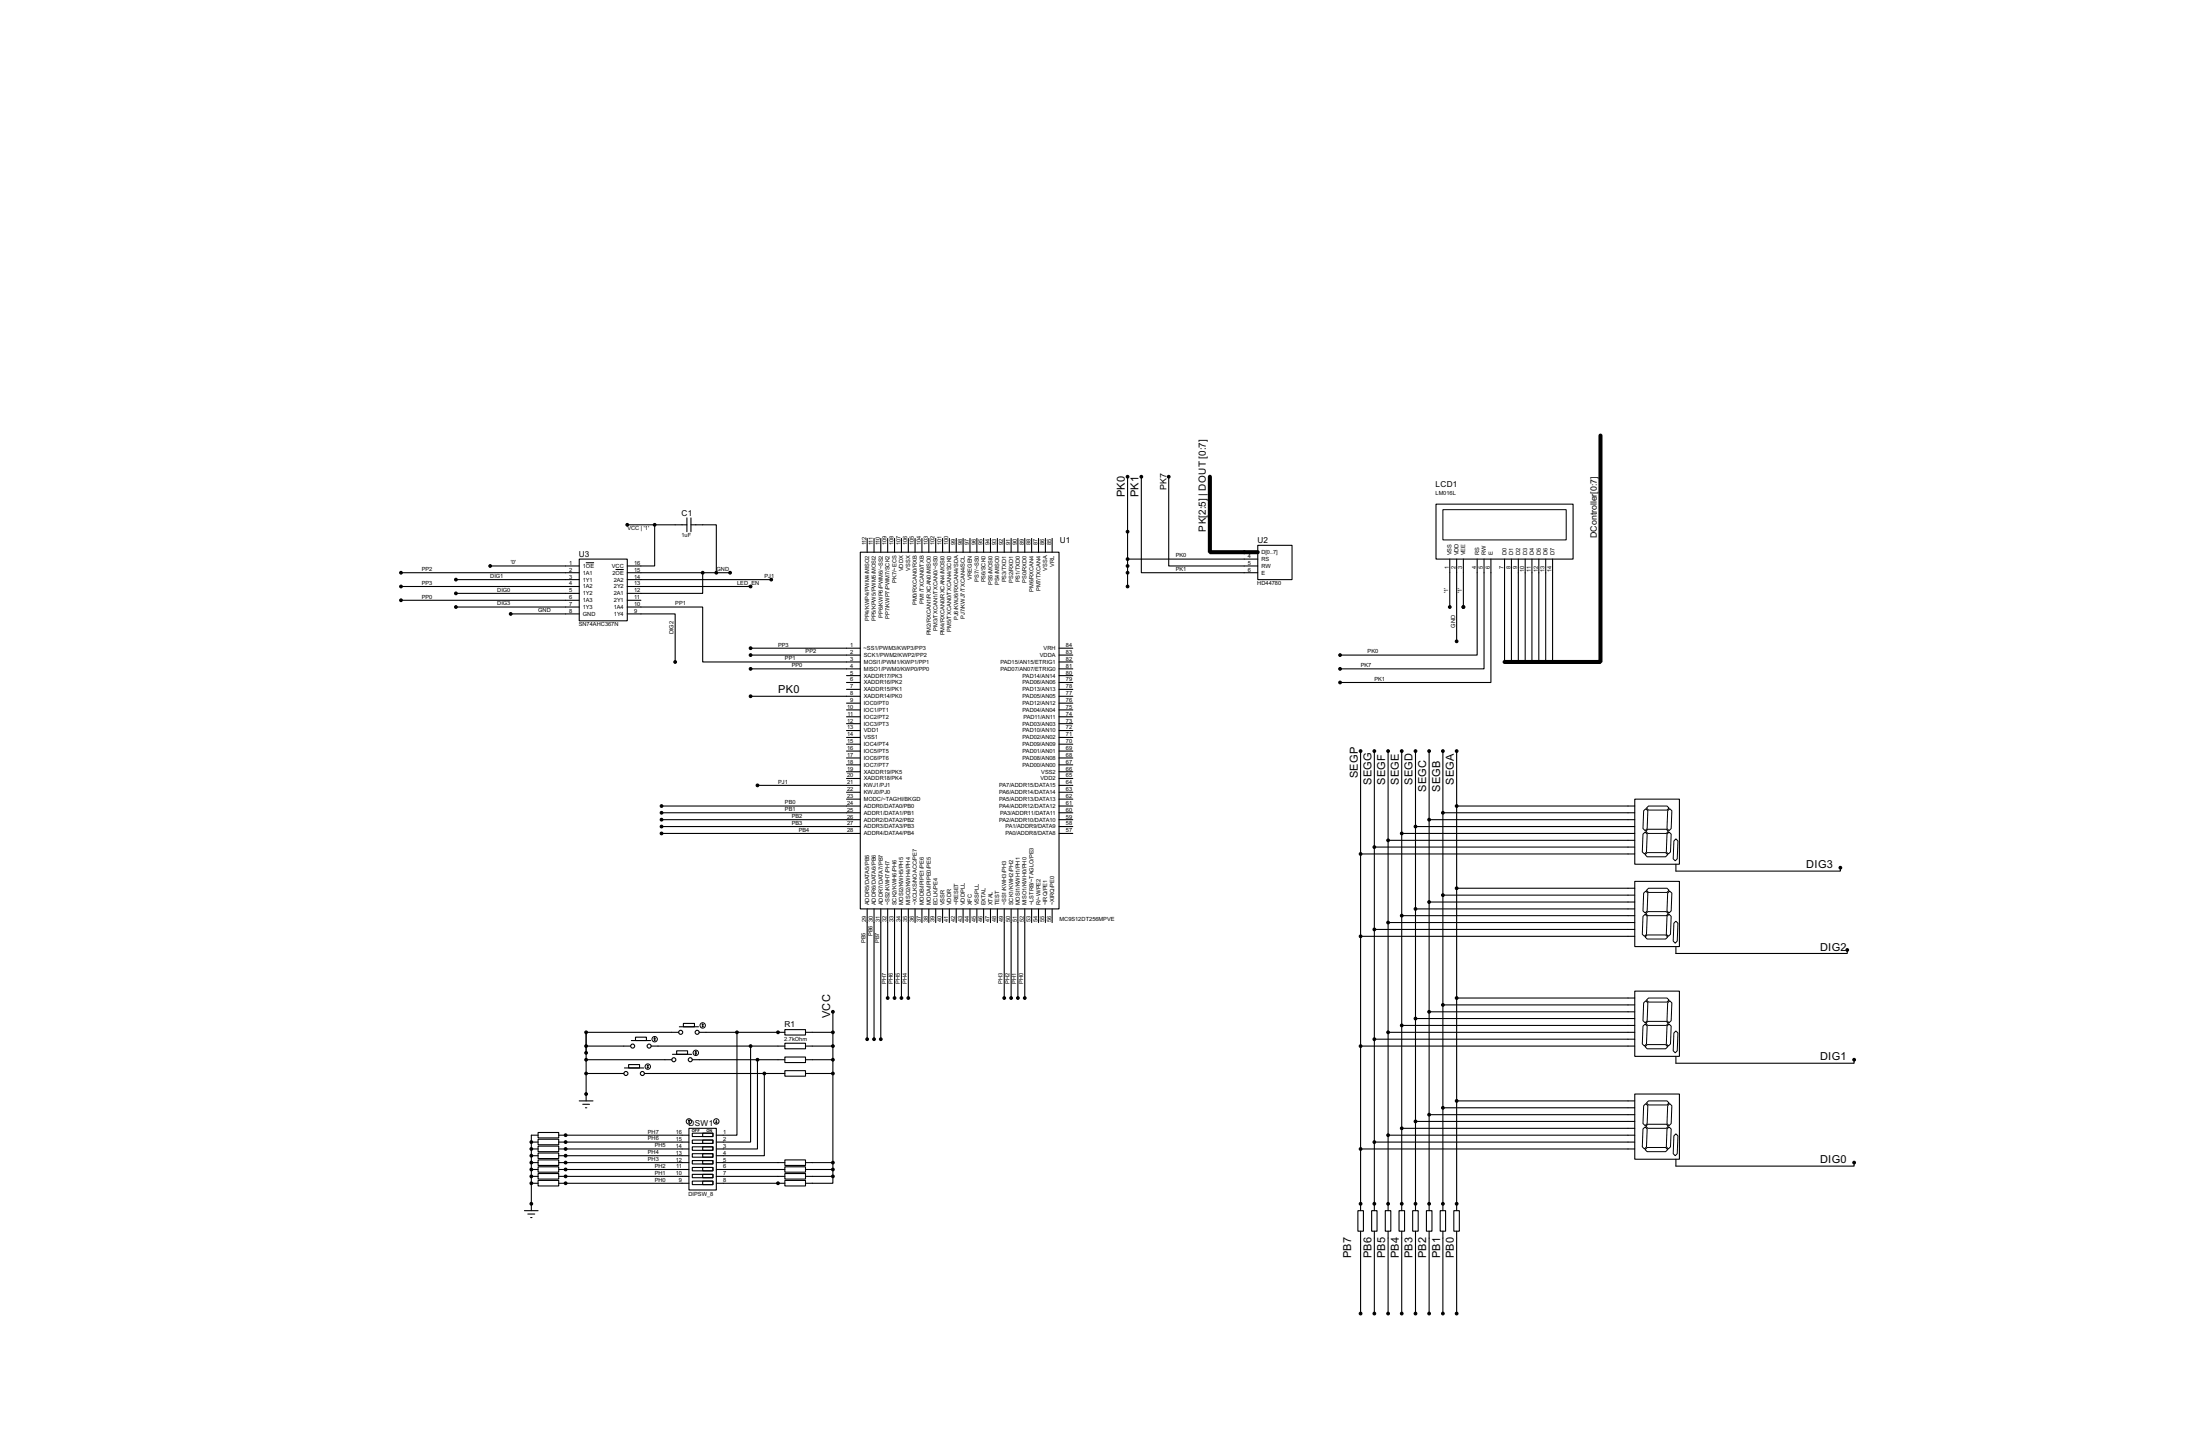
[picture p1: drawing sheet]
<svg xmlns="http://www.w3.org/2000/svg" width="815mm" height="536mm" viewBox="0 0 815 536" stroke-linecap="round" stroke-linejoin="round" font-family="sans-serif">
<path d="M448.4 176.6v27.9h17.7M593.1 161.3v83.9h-35.5" fill="none" stroke="#000" stroke-width="1.5"/>
<g fill="none" stroke="#000" stroke-width=".4">
<path d="M417.9 176.6v40.6M423 176.6v35.5h43.1M433.1 176.6v33h33M232.5 194.4h22.1M242.6 194.4v15.2h-10.1M254.6 191.8v5.1M256.1 194.4h9.4v17.7M256.1 191.8v5.1M321.4 199.4v5.1M323.9 199.4v5.1M326.4 199.4v5.1M329 199.4v5.1"/>
<path d="M331.5 199.4v5.1M334.1 199.4v5.1M336.6 199.4v5.1M339.1 199.4v5.1M341.7 199.4v5.1M344.2 199.4v5.1M346.8 199.4v5.1M349.3 199.4v5.1M351.8 199.4v5.1M354.4 199.4v5.1M356.9 199.4v5.1M359.5 199.4v5.1"/>
<path d="M362 199.4v5.1M364.5 199.4v5.1M367.1 199.4v5.1M369.6 199.4v5.1M372.2 199.4v5.1M374.7 199.4v5.1M377.2 199.4v5.1M379.8 199.4v5.1M382.3 199.4v5.1M384.9 199.4v5.1M387.4 199.4v5.1M389.9 199.4v5.1"/>
<path d="M532.2 186.7h50.8v20.4h-50.8zM148.6 212.1h66.1M148.6 217.2h66.1M169 214.7h45.7M169 219.8h45.7M181.7 209.6h33M214.7 207.1h17.8v22.8h-17.8zM232.5 212.1h38.1M232.5 217.2h45.7M232.5 214.7h53.3M260.4 212.1v7.7h-27.9M318.8 204.5h73.7v132.1h-73.7z"/>
<path d="M417.9 207.1h48.2M466.1 202h12.7v12.7h-12.7zM537.3 207.1v17.7M539.8 207.1v30.4M542.3 207.1v17.7M547.4 207.1v35.5h-50.8M550 207.1v40.6h-53.4M552.5 207.1v45.7h-55.9M557.6 207.1v38.1M560.1 207.1v38.1M562.7 207.1v38.1M565.2 207.1v38.1"/>
<path d="M567.7 207.1v38.1M570.3 207.1v38.1M572.8 207.1v38.1M575.4 207.1v38.1M148.6 222.3h66.1M169 224.8h45.7M189.3 227.4h25.4M232.5 224.8h27.9v20.4h58.4M232.5 227.4h17.7v17.8M232.5 222.3h5M278.2 257.9h40.6M278.2 240.1h40.6"/>
<path d="M278.2 242.6h40.6M278.2 247.7h40.6M313.7 250.2h5.1M313.7 252.8h5.1M313.7 255.3h5.1M392.5 257.9h5.1M392.5 240.1h5.1M392.5 242.6h5.1M392.5 247.7h5.1M392.5 245.2h5.1M392.5 250.2h5.1M392.5 252.8h5.1"/>
<path d="M392.5 255.3h5.1M313.7 260.4h5.1M313.7 262.9h5.1M313.7 265.5h5.1M313.7 268h5.1M313.7 270.6h5.1M313.7 273.1h5.1M313.7 275.6h5.1M313.7 278.2h5.1M392.5 260.4h5.1M392.5 262.9h5.1M392.5 265.5h5.1"/>
<path d="M392.5 268h5.1M392.5 270.6h5.1M392.5 273.1h5.1M392.5 275.6h5.1M392.5 278.2h5.1M504.2 278.2v170.2M509.3 278.2v170.2M514.4 278.2v170.2M519.5 278.2v170.2M524.6 278.2v170.2M529.6 278.2v170.2M534.7 278.2v170.2"/>
<path d="M539.8 278.2v170.2M245.2 298.5h73.6M280.7 290.9h38.1M313.7 280.7h5.1M313.7 283.3h5.1M313.7 285.8h5.1M313.7 288.3h5.1M313.7 293.4h5.1M313.7 296h5.1M392.5 290.9h5.1M392.5 298.5h5.1M392.5 280.7h5.1"/>
<path d="M392.5 283.3h5.1M392.5 285.8h5.1M392.5 288.3h5.1M392.5 293.4h5.1M392.5 296h5.1M539.8 298.5h66M605.8 296h16.6v24.1h-16.6zM245.2 301h73.6M245.2 303.6h73.6M245.2 306.1h73.6M245.2 308.7h73.6M392.5 301h5.1"/>
<path d="M392.5 303.6h5.1M392.5 306.1h5.1M392.5 308.7h5.1M504.2 316.3h101.6M509.3 313.7h96.5M514.4 311.2h91.4M519.5 308.7h86.3M524.6 306.1h81.2M529.6 303.6h76.2M534.7 301h71.1M321.4 336.6v48.3M323.9 336.6v48.3"/>
<path d="M326.4 336.6v48.3M329 336.6v33M331.5 336.6v33M334.1 336.6v33M336.6 336.6v33M339.1 336.6v5.1M341.7 336.6v5.1M344.2 336.6v5.1M346.8 336.6v5.1M349.3 336.6v5.1M351.8 336.6v5.1M354.4 336.6v5.1"/>
<path d="M356.9 336.6v5.1M359.5 336.6v5.1M362 336.6v5.1M364.5 336.6v5.1M367.1 336.6v5.1M369.6 336.6v5.1M372.2 336.6v33M374.7 336.6v33M377.2 336.6v33M379.8 336.6v33M382.3 336.6v5.1M384.9 336.6v5.1"/>
<path d="M387.4 336.6v5.1M389.9 336.6v5.1M519.5 339.1h86.3M524.6 336.6h81.2M529.6 334.1h76.2M534.7 331.5h71.1M539.8 329h66M605.8 326.4h16.6v24.2h-16.6zM621.1 320.1v2.5h60.9v-1.2M504.2 346.8h101.6M509.3 344.2h96.5M514.4 341.7h91.4"/>
<path d="M621.1 350.6v2.5h63.5v-1.3M253.3 379h4.1v1.3h-4.1zM308.7 374.7v61M519.5 379.8h86.3M524.6 377.2h81.2M529.6 374.7h76.2M534.7 372.2h71.1M539.8 369.6h66M605.8 367.1h16.6v24.1h-16.6zM217.2 387.4h16.5M217.2 392.5h31.8M217.2 397.6h14"/>
<path d="M231.4 395.5h7.2M233 394.3h4v1.2h-4zM234 385.4h7.1M235.5 384.1h4.1v1.3h-4.1zM238.8 397.6h52.1M241.4 387.4h49.5M249.2 390.5h7.1M250.8 389.2h4v1.3h-4zM251.5 382.3h-34.3v25.4M251.8 380.3h7.1M256.6 392.5h34.3M259.1 382.3h31.8"/>
<path d="M273.1 382.3v38.1h-7.6M278.2 387.4v35.6h-12.7M280.7 392.5v33h-15.2M283.3 397.6v30.4h-17.8M290.9 381.3h7.6v2h-7.6zM290.9 386.4h7.6v2h-7.6zM290.9 391.5h7.6v2h-7.6zM290.9 396.5h7.6v2.1h-7.6zM298.5 382.3h10.2M298.5 387.4h10.2M298.5 392.5h10.2M298.5 397.6h10.2"/>
<path d="M504.2 387.4h101.6M509.3 384.9h96.5M514.4 382.3h91.4M621.1 391.2v2.6h66v-1.3M199.4 419.4h7.7v2h-7.7zM214.7 407.7h5.1M216 409h2.5M217 410.3h.5M255.3 417.9h10.2v22.8h-10.2zM256.6 419.7h7.6v1.2h-7.6zM260.4 419.7h3.8v1.2h-3.8zM519.5 417.9h86.3"/>
<path d="M524.6 415.3h81.2M529.6 412.8h76.2M534.7 410.3h71.1M539.8 407.7h66M605.8 405.2h16.6v24.1h-16.6zM196.9 423h2.5M196.9 425.5h2.5M196.9 438.2h2.5M196.9 433.1h2.5M196.9 430.6h2.5M196.9 435.7h2.5M196.9 428h2.5"/>
<path d="M199.4 421.9h7.7v2.1h-7.7zM199.4 437.2h7.7v2h-7.7zM199.4 434.6h7.7v2.1h-7.7zM199.4 427h7.7v2.1h-7.7zM199.4 432.1h7.7v2h-7.7zM199.4 424.5h7.7v2h-7.7zM199.4 429.6h7.7v2h-7.7zM199.4 420.4h-2.5v28M207.1 420.4h48.2M207.1 423h48.2M207.1 425.5h48.2M207.1 438.2h48.2"/>
<path d="M207.1 433.1h48.2M207.1 430.6h48.2M207.1 435.7h48.2M207.1 428h48.2M256.6 422.2h7.6v1.3h-7.6zM256.6 424.7h7.6v1.3h-7.6zM256.6 427.3h7.6v1.3h-7.6zM256.6 429.8h7.6v1.3h-7.6zM256.6 432.4h7.6v1.2h-7.6zM256.6 434.9h7.6v1.3h-7.6zM256.6 437.4h7.6v1.3h-7.6zM260.4 422.2h3.8v1.3h-3.8z"/>
<path d="M260.4 424.7h3.8v1.3h-3.8zM260.4 427.3h3.8v1.3h-3.8zM260.4 429.8h3.8v1.3h-3.8zM260.4 432.4h3.8v1.2h-3.8zM260.4 434.9h3.8v1.3h-3.8zM260.4 437.4h3.8v1.3h-3.8zM265.5 438.2h25.4M265.5 433.1h25.4M265.5 430.6h25.4M265.5 435.7h25.4M290.9 437.2h7.6v2h-7.6zM290.9 432.1h7.6v2h-7.6z"/>
<path d="M290.9 429.6h7.6v2h-7.6zM290.9 434.6h7.6v2.1h-7.6zM298.5 433.1h10.2M298.5 430.6h10.2M298.5 435.7h10.2M308.7 435.7v2.5h-10.2M504.2 425.5h101.6M509.3 423h96.5M514.4 420.4h91.4M621.1 429.3v2.6h66v-1.3M194.4 448.4h5M195.6 449.6h2.6"/>
<path d="M196.7 450.9h.5M503.2 448.4h2.1v7.6h-2.1zM504.2 456v30.5M508.3 448.4h2v7.6h-2zM509.3 456v30.5M513.4 448.4h2v7.6h-2zM514.4 456v30.5M518.5 448.4h2v7.6h-2zM519.5 456v30.5M523.5 448.4h2.1v7.6h-2.1zM524.6 456v30.5M528.6 448.4h2.1v7.6h-2.1z"/>
<path d="M529.6 456v30.5M533.7 448.4h2v7.6h-2zM534.7 456v30.5M538.8 448.4h2v7.6h-2zM539.8 456v30.5"/>
<circle cx="231.9" cy="397.6" r=".75"/>
<circle cx="234.4" cy="387.4" r=".75"/>
<circle cx="238" cy="397.6" r=".75"/>
<circle cx="240.5" cy="387.4" r=".75"/>
<circle cx="249.7" cy="392.5" r=".75"/>
<circle cx="252.2" cy="382.3" r=".75"/>
<circle cx="255.8" cy="392.5" r=".75"/>
<circle cx="258.3" cy="382.3" r=".75"/>
</g>
<g fill="#000">
<circle cx="542.3" cy="224.8" r=".2"/>
<circle cx="288.3" cy="382.3" r=".2"/>
<circle cx="217.2" cy="405.2" r=".2"/>
<circle cx="196.9" cy="438.2" r=".2"/>
<circle cx="196.9" cy="423" r=".2"/>
<circle cx="196.9" cy="430.6" r=".2"/>
<circle cx="196.9" cy="435.7" r=".2"/>
<circle cx="196.9" cy="425.5" r=".2"/>
<circle cx="196.9" cy="428" r=".2"/>
<circle cx="196.9" cy="433.1" r=".2"/>
<circle cx="209.6" cy="433.1" r=".2"/>
<circle cx="209.6" cy="423" r=".2"/>
<circle cx="209.6" cy="430.6" r=".2"/>
<circle cx="209.6" cy="420.4" r=".2"/>
<circle cx="209.6" cy="438.2" r=".2"/>
<circle cx="209.6" cy="425.5" r=".2"/>
<circle cx="209.6" cy="435.7" r=".2"/>
<circle cx="209.6" cy="428" r=".2"/>
<circle cx="288.3" cy="438.2" r=".2"/>
<circle cx="196.9" cy="445.8" r=".2"/>
<circle cx="504.2" cy="445.8" r=".2"/>
<circle cx="509.3" cy="445.8" r=".2"/>
<circle cx="514.4" cy="445.8" r=".2"/>
<circle cx="519.5" cy="445.8" r=".2"/>
<circle cx="524.6" cy="445.8" r=".2"/>
<circle cx="529.6" cy="445.8" r=".2"/>
<circle cx="534.7" cy="445.8" r=".2"/>
<circle cx="539.8" cy="445.8" r=".2"/>
</g>
<g fill="none" stroke="#000" stroke-width=".37">
<path d="M534.7 188.8h45.7v11.2h-45.7zM217.1 208.4h3.1M228.1 210.9h3.1M610.9 298.5h6.9l.7 .8-.7 .7h-6.9l-.7-.7zM608.9 308.9l.8-.7 .7 .7-.2 6.6-.8 .8-.8-.8zM609.1 300.3l.8-.8 .8 .8-.3 6.6-.7 .7-.8-.7zM609.7 316.5l.7-.7h6.9l.7 .7-.7 .8h-6.9zM610.7 307.1h6.8l.8 .8-.8 .8h-6.8l-.8-.8zM617.8 308.9l.7-.7 .8 .7-.2 6.6-.8 .8-.8-.8zM618 300.3l.8-.8 .8 .8-.3 6.6-.8 .7-.7-.7zM621.1 310.7l.7 .8-.2 6.6-.8 .7-.7-.7 .2-6.6zM608.9 339.4l.8-.8 .7 .8-.2 6.6-.8 .8-.8-.8z"/>
<path d="M609.1 330.8l.8-.8 .8 .8-.3 6.6-.7 .7-.8-.7zM609.9 338.4l.8-.8h6.8l.8 .8-.8 .7h-6.8zM610.2 329.7l.7-.7h6.9l.7 .7-.7 .8h-6.9zM618 330.8l.8-.8 .8 .8-.3 6.6-.8 .7-.7-.7zM618.5 338.6l.8 .8-.2 6.6-.8 .8-.8-.8 .3-6.6zM609.7 347l.7-.7h6.9l.7 .7-.7 .8h-6.9zM621.1 341.2l.7 .7-.2 6.6-.8 .8-.7-.8 .2-6.6zM260.4 379.3v1M260.4 379.3l-.2 .2M260.4 379.3l.3 .2M609.1 371.4l.8-.8 .8 .8-.3 6.6-.7 .8-.8-.8zM610.7 378.3h6.8l.8 .7-.8 .8h-6.8l-.8-.8z"/>
<path d="M610.9 369.6h6.9l.7 .8-.7 .7h-6.9l-.7-.7zM618.8 370.6l.8 .8-.3 6.6-.8 .8-.7-.8 .2-6.6zM239.8 395.3l.3 .2M240.1 394.5v1M240.1 394.5l-.3 .3M240.1 394.5l.2 .3M240.3 395.3l-.2 .2M242.4 385.1l.2 .3M242.6 384.4v1M242.6 384.4l-.2 .2M242.6 384.4l.3 .2M242.9 385.1l-.3 .3"/>
<path d="M257.6 390.2l.3 .3M257.9 389.4v1.1M257.9 389.4l-.3 .3M257.9 389.4l.2 .3M258.1 390.2l-.2 .3M260.2 380l.2 .3M260.7 380l-.3 .3M608.9 380l.8-.7 .7 .7-.2 6.6-.8 .8-.8-.8zM610.4 386.9h6.9l.7 .8-.7 .7h-6.9l-.7-.7zM617.8 380l.7-.7 .8 .7-.2 6.6-.8 .8-.8-.8zM620.3 382.6l.8-.8 .7 .8-.2 6.6-.8 .7-.7-.7zM255.3 414.8l-.2 .3"/>
<path d="M255.3 414.8l.3 .3M255.3 414.8v1.1M265.2 415.6l.3 .3M265.5 414.8v1.1M265.7 415.6l-.2 .3M608.9 418.1l.8-.7 .7 .7-.2 6.6-.8 .8-.8-.8zM609.1 409.5l.8-.8 .8 .8-.3 6.6-.7 .8-.8-.8zM609.9 417.1l.8-.7h6.8l.8 .7-.8 .8h-6.8zM610.2 408.5l.7-.8h6.9l.7 .8-.7 .7h-6.9zM618.5 417.4l.8 .7-.2 6.6-.8 .8-.8-.8 .3-6.6zM618.8 408.7l.8 .8-.3 6.6-.8 .8-.7-.8 .2-6.6zM621.1 419.9l.7 .8-.2 6.6-.8 .7-.7-.7 .2-6.6z"/>
<path d="M610.4 425h6.9l.7 .8-.7 .7h-6.9l-.7-.7z"/>
<circle cx="260.4" cy="379.8" r="1"/>
<circle cx="240" cy="395" r="1"/>
<circle cx="242.6" cy="384.9" r="1"/>
<circle cx="257.8" cy="389.9" r="1"/>
<circle cx="255.3" cy="415.3" r="1"/>
<circle cx="265.4" cy="415.3" r="1"/>
</g>
<g fill="#000" stroke="#000" stroke-width=".4">
<circle cx="417.8" cy="176.6" r=".5"/>
<circle cx="422.9" cy="176.6" r=".5"/>
<circle cx="433.1" cy="176.6" r=".5"/>
<circle cx="232.4" cy="194.4" r=".5"/>
<circle cx="242.6" cy="194.4" r=".5"/>
<circle cx="417.8" cy="196.9" r=".5"/>
<circle cx="148.6" cy="212.1" r=".5"/>
<circle cx="148.6" cy="217.2" r=".5"/>
<circle cx="168.9" cy="219.8" r=".5"/>
<circle cx="168.9" cy="214.7" r=".5"/>
<circle cx="181.6" cy="209.6" r=".5"/>
<circle cx="260.4" cy="212.1" r=".5"/>
<circle cx="265.4" cy="212.1" r=".5"/>
<circle cx="270.5" cy="212.1" r=".5"/>
<circle cx="278.1" cy="217.2" r=".5"/>
<circle cx="285.8" cy="214.7" r=".5"/>
<circle cx="417.8" cy="207.1" r=".5"/>
<circle cx="417.8" cy="209.6" r=".5"/>
<circle cx="417.8" cy="212.1" r=".5"/>
<circle cx="417.8" cy="217.2" r=".5"/>
<circle cx="148.6" cy="222.3" r=".5"/>
<circle cx="168.9" cy="224.8" r=".5"/>
<circle cx="189.2" cy="227.4" r=".5"/>
<circle cx="537.2" cy="224.8" r=".5"/>
<circle cx="539.8" cy="237.5" r=".5"/>
<circle cx="542.3" cy="224.8" r=".5"/>
<circle cx="250.2" cy="245.2" r=".5"/>
<circle cx="278.1" cy="242.6" r=".5"/>
<circle cx="278.1" cy="257.9" r=".5"/>
<circle cx="278.1" cy="240.1" r=".5"/>
<circle cx="278.1" cy="247.7" r=".5"/>
<circle cx="496.6" cy="247.7" r=".5"/>
<circle cx="496.6" cy="252.8" r=".5"/>
<circle cx="496.6" cy="242.6" r=".5"/>
<circle cx="504.2" cy="278.2" r=".5"/>
<circle cx="509.3" cy="278.2" r=".5"/>
<circle cx="514.4" cy="278.2" r=".5"/>
<circle cx="519.4" cy="278.2" r=".5"/>
<circle cx="524.5" cy="278.2" r=".5"/>
<circle cx="529.6" cy="278.2" r=".5"/>
<circle cx="534.7" cy="278.2" r=".5"/>
<circle cx="539.8" cy="278.2" r=".5"/>
<circle cx="245.1" cy="298.5" r=".5"/>
<circle cx="280.7" cy="290.9" r=".5"/>
<circle cx="539.8" cy="298.5" r=".5"/>
<circle cx="245.1" cy="303.6" r=".5"/>
<circle cx="245.1" cy="306.1" r=".5"/>
<circle cx="245.1" cy="308.7" r=".5"/>
<circle cx="245.1" cy="301" r=".5"/>
<circle cx="504.2" cy="316.3" r=".5"/>
<circle cx="509.3" cy="313.7" r=".5"/>
<circle cx="514.4" cy="311.2" r=".5"/>
<circle cx="519.4" cy="308.7" r=".5"/>
<circle cx="524.5" cy="306.1" r=".5"/>
<circle cx="529.6" cy="303.6" r=".5"/>
<circle cx="534.7" cy="301" r=".5"/>
<circle cx="519.4" cy="339.1" r=".5"/>
<circle cx="524.5" cy="336.6" r=".5"/>
<circle cx="529.6" cy="334.1" r=".5"/>
<circle cx="534.7" cy="331.5" r=".5"/>
<circle cx="539.8" cy="329" r=".5"/>
<circle cx="682" cy="321.4" r=".5"/>
<circle cx="504.2" cy="346.8" r=".5"/>
<circle cx="509.3" cy="344.2" r=".5"/>
<circle cx="514.4" cy="341.7" r=".5"/>
<circle cx="684.5" cy="351.8" r=".5"/>
<circle cx="308.6" cy="374.7" r=".5"/>
<circle cx="328.9" cy="369.6" r=".5"/>
<circle cx="331.5" cy="369.6" r=".5"/>
<circle cx="334" cy="369.6" r=".5"/>
<circle cx="336.6" cy="369.6" r=".5"/>
<circle cx="372.1" cy="369.6" r=".5"/>
<circle cx="374.7" cy="369.6" r=".5"/>
<circle cx="377.2" cy="369.6" r=".5"/>
<circle cx="379.7" cy="369.6" r=".5"/>
<circle cx="519.4" cy="379.8" r=".5"/>
<circle cx="524.5" cy="377.2" r=".5"/>
<circle cx="529.6" cy="374.7" r=".5"/>
<circle cx="534.7" cy="372.2" r=".5"/>
<circle cx="539.8" cy="369.6" r=".5"/>
<circle cx="217.2" cy="397.6" r=".5"/>
<circle cx="217.2" cy="392.5" r=".5"/>
<circle cx="217.2" cy="387.4" r=".5"/>
<circle cx="217.2" cy="389.9" r=".5"/>
<circle cx="217.2" cy="382.3" r=".5"/>
<circle cx="273.1" cy="382.3" r=".5"/>
<circle cx="278.1" cy="387.4" r=".5"/>
<circle cx="280.7" cy="392.5" r=".5"/>
<circle cx="283.2" cy="397.6" r=".5"/>
<circle cx="288.3" cy="382.3" r=".5"/>
<circle cx="308.6" cy="392.5" r=".5"/>
<circle cx="308.6" cy="382.3" r=".5"/>
<circle cx="308.6" cy="397.6" r=".5"/>
<circle cx="308.6" cy="387.4" r=".5"/>
<circle cx="321.3" cy="384.9" r=".5"/>
<circle cx="323.9" cy="384.9" r=".5"/>
<circle cx="326.4" cy="384.9" r=".5"/>
<circle cx="504.2" cy="387.4" r=".5"/>
<circle cx="509.3" cy="384.9" r=".5"/>
<circle cx="514.4" cy="382.3" r=".5"/>
<circle cx="687.1" cy="392.5" r=".5"/>
<circle cx="217.2" cy="405.2" r=".5"/>
<circle cx="519.4" cy="417.9" r=".5"/>
<circle cx="524.5" cy="415.3" r=".5"/>
<circle cx="529.6" cy="412.8" r=".5"/>
<circle cx="534.7" cy="410.3" r=".5"/>
<circle cx="539.8" cy="407.7" r=".5"/>
<circle cx="196.9" cy="433.1" r=".5"/>
<circle cx="196.9" cy="430.6" r=".5"/>
<circle cx="196.9" cy="438.2" r=".5"/>
<circle cx="196.9" cy="423" r=".5"/>
<circle cx="196.9" cy="435.7" r=".5"/>
<circle cx="196.9" cy="425.5" r=".5"/>
<circle cx="196.9" cy="428" r=".5"/>
<circle cx="209.6" cy="420.4" r=".5"/>
<circle cx="209.6" cy="433.1" r=".5"/>
<circle cx="209.6" cy="430.6" r=".5"/>
<circle cx="209.6" cy="438.2" r=".5"/>
<circle cx="209.6" cy="435.7" r=".5"/>
<circle cx="209.6" cy="425.5" r=".5"/>
<circle cx="209.6" cy="423" r=".5"/>
<circle cx="209.6" cy="428" r=".5"/>
<circle cx="288.3" cy="438.2" r=".5"/>
<circle cx="308.6" cy="430.6" r=".5"/>
<circle cx="308.6" cy="433.1" r=".5"/>
<circle cx="308.6" cy="435.7" r=".5"/>
<circle cx="504.2" cy="425.5" r=".5"/>
<circle cx="509.3" cy="423" r=".5"/>
<circle cx="514.4" cy="420.4" r=".5"/>
<circle cx="687.1" cy="430.6" r=".5"/>
<circle cx="196.9" cy="445.8" r=".5"/>
<circle cx="504.2" cy="445.8" r=".5"/>
<circle cx="509.3" cy="445.8" r=".5"/>
<circle cx="514.4" cy="445.8" r=".5"/>
<circle cx="519.4" cy="445.8" r=".5"/>
<circle cx="524.5" cy="445.8" r=".5"/>
<circle cx="529.6" cy="445.8" r=".5"/>
<circle cx="534.7" cy="445.8" r=".5"/>
<circle cx="539.8" cy="445.8" r=".5"/>
<circle cx="504.2" cy="486.5" r=".5"/>
<circle cx="509.3" cy="486.5" r=".5"/>
<circle cx="514.4" cy="486.5" r=".5"/>
<circle cx="519.4" cy="486.5" r=".5"/>
<circle cx="524.5" cy="486.5" r=".5"/>
<circle cx="529.6" cy="486.5" r=".5"/>
<circle cx="534.7" cy="486.5" r=".5"/>
<circle cx="539.8" cy="486.5" r=".5"/>
</g>
<g font-size="4.6">
<text x="416.8" y="184.1" transform="rotate(-90 416.8 184.1)">PK0</text>
<text x="421.9" y="184.1" transform="rotate(-90 421.9 184.1)">PK1</text>
<text x="288.4" y="256.8">PK0</text>
<text x="503.2" y="288.2" transform="rotate(-90 503.2 288.2)">SEGP</text>
<text x="508.3" y="290.8" transform="rotate(-90 508.3 290.8)">SEGG</text>
<text x="513.4" y="290.8" transform="rotate(-90 513.4 290.8)">SEGF</text>
<text x="518.4" y="290.8" transform="rotate(-90 518.4 290.8)">SEGE</text>
<text x="523.5" y="290.8" transform="rotate(-90 523.5 290.8)">SEGD</text>
<text x="528.5" y="293.3" transform="rotate(-90 528.5 293.3)">SEGC</text>
<text x="533.7" y="293.3" transform="rotate(-90 533.7 293.3)">SEGB</text>
<text x="538.8" y="290.8" transform="rotate(-90 538.8 290.8)">SEGA</text>
<text x="669.4" y="321.6">DIG3</text>
<text x="674.5" y="352.1">DIG2</text>
<text x="307.6" y="377.1" transform="rotate(-90 307.6 377.1)">VCC</text>
<text x="674.5" y="392.7">DIG1</text>
<text x="674.5" y="430.8">DIG0</text>
<text x="500.7" y="466" transform="rotate(-90 500.7 466)">PB7</text>
<text x="508.3" y="466" transform="rotate(-90 508.3 466)">PB6</text>
<text x="513.4" y="466" transform="rotate(-90 513.4 466)">PB5</text>
<text x="518.4" y="466" transform="rotate(-90 518.4 466)">PB4</text>
<text x="523.5" y="466" transform="rotate(-90 523.5 466)">PB3</text>
<text x="528.6" y="466" transform="rotate(-90 528.6 466)">PB2</text>
<text x="533.7" y="466" transform="rotate(-90 533.7 466)">PB1</text>
<text x="538.8" y="466" transform="rotate(-90 538.8 466)">PB0</text>
</g>
<text font-size="4.1" x="446.9" y="196.8" transform="rotate(-90 446.9 196.8)">PK[2:5] | DOUT [0:7]</text>
<g font-size="3.7">
<text x="432.3" y="181.6" transform="rotate(-90 432.3 181.6)">PK7</text>
<text x="591.7" y="199.3" transform="rotate(-90 591.7 199.3)">DController[0:7]</text>
</g>
<g font-size="3.4">
<text x="532" y="180.4">LCD1</text>
<text x="252.6" y="191">C1</text>
<text x="392.7" y="201.2">U1</text>
<text x="466" y="201.2">U2</text>
<text x="214.5" y="206.3">U3</text>
<text x="290.7" y="380.5">R1</text>
<text x="255.2" y="417.1">DSW1</text>
</g>
<g font-size="2.4">
<text x="532" y="183.4">LM016L</text>
<text x="232.5" y="196.3">VCC | '1'</text>
<text x="252.6" y="199">1uF</text>
<text x="321" y="202" transform="rotate(-90 321 202)">112</text>
<text x="323.5" y="201.9" transform="rotate(-90 323.5 201.9)">111</text>
<text x="326" y="202" transform="rotate(-90 326 202)">110</text>
<text x="328.6" y="201.9" transform="rotate(-90 328.6 201.9)">109</text>
<text x="331.1" y="202" transform="rotate(-90 331.1 202)">108</text>
<text x="333.7" y="202" transform="rotate(-90 333.7 202)">107</text>
<text x="336.2" y="201.9" transform="rotate(-90 336.2 201.9)">106</text>
<text x="338.7" y="202" transform="rotate(-90 338.7 202)">105</text>
<text x="341.3" y="202" transform="rotate(-90 341.3 202)">104</text>
<text x="343.8" y="202" transform="rotate(-90 343.8 202)">103</text>
<text x="346.4" y="202" transform="rotate(-90 346.4 202)">102</text>
<text x="348.9" y="201.9" transform="rotate(-90 348.9 201.9)">101</text>
<text x="351.4" y="202" transform="rotate(-90 351.4 202)">100</text>
<text x="354" y="202" transform="rotate(-90 354 202)">99</text>
<text x="356.5" y="202" transform="rotate(-90 356.5 202)">98</text>
<text x="359.1" y="202" transform="rotate(-90 359.1 202)">97</text>
<text x="361.6" y="201.9" transform="rotate(-90 361.6 201.9)">96</text>
<text x="364.1" y="202" transform="rotate(-90 364.1 202)">95</text>
<text x="366.7" y="202" transform="rotate(-90 366.7 202)">94</text>
<text x="369.2" y="201.9" transform="rotate(-90 369.2 201.9)">93</text>
<text x="371.8" y="202" transform="rotate(-90 371.8 202)">92</text>
<text x="374.3" y="201.9" transform="rotate(-90 374.3 201.9)">91</text>
<text x="376.8" y="202" transform="rotate(-90 376.8 202)">90</text>
<text x="379.4" y="202" transform="rotate(-90 379.4 202)">89</text>
<text x="381.9" y="201.9" transform="rotate(-90 381.9 201.9)">88</text>
<text x="384.5" y="202" transform="rotate(-90 384.5 202)">87</text>
<text x="387" y="201.9" transform="rotate(-90 387 201.9)">86</text>
<text x="389.5" y="202" transform="rotate(-90 389.5 202)">85</text>
<text x="189.3" y="209">'0'</text>
<text x="211" y="209.2">1</text>
<text x="235" y="209.2">16</text>
<text x="390.6" y="209.9" transform="rotate(-90 390.6 209.9)">VRL</text>
<text x="435.7" y="206.5">PK0</text>
<text x="462.5" y="209.2">5</text>
<text x="462.5" y="206.7">4</text>
<text x="467.4" y="207.8">RS</text>
<text x="467.4" y="205.2">D[0..7]</text>
<text x="538" y="205.7" transform="rotate(-90 538 205.7)">VSS</text>
<text x="540.5" y="205.7" transform="rotate(-90 540.5 205.7)">VDD</text>
<text x="543" y="205.7" transform="rotate(-90 543 205.7)">VEE</text>
<text x="548.1" y="205.7" transform="rotate(-90 548.1 205.7)">RS</text>
<text x="550.7" y="205.7" transform="rotate(-90 550.7 205.7)">RW</text>
<text x="553.2" y="205.7" transform="rotate(-90 553.2 205.7)">E</text>
<text x="558.3" y="205.7" transform="rotate(-90 558.3 205.7)">D0</text>
<text x="560.8" y="205.7" transform="rotate(-90 560.8 205.7)">D1</text>
<text x="563.4" y="205.7" transform="rotate(-90 563.4 205.7)">D2</text>
<text x="565.9" y="205.7" transform="rotate(-90 565.9 205.7)">D3</text>
<text x="568.4" y="205.7" transform="rotate(-90 568.4 205.7)">D4</text>
<text x="571" y="205.7" transform="rotate(-90 571 205.7)">D5</text>
<text x="573.5" y="205.7" transform="rotate(-90 573.5 205.7)">D6</text>
<text x="576.1" y="205.7" transform="rotate(-90 576.1 205.7)">D7</text>
<text x="156.3" y="211.5">PP2</text>
<text x="181.7" y="214.1">DIG1</text>
<text x="211" y="211.7">2</text>
<text x="211" y="214.3">3</text>
<text x="216" y="210.3">1OE</text>
<text x="216" y="212.8">1A1</text>
<text x="216" y="215.4">1Y1</text>
<text x="226.7" y="210.3">VCC</text>
<text x="227" y="212.8">2OE</text>
<text x="227.5" y="215.4">2A2</text>
<text x="235" y="211.7">15</text>
<text x="235" y="214.3">14</text>
<text x="265.5" y="211.5">GND</text>
<text x="283.3" y="214.1">PJ1</text>
<text x="332.2" y="215.8" transform="rotate(-90 332.2 215.8)">PK7/~ECS</text>
<text x="334.8" y="211.6" transform="rotate(-90 334.8 211.6)">VDDX</text>
<text x="337.3" y="211.3" transform="rotate(-90 337.3 211.3)">VSSX</text>
<text x="360.2" y="214.7" transform="rotate(-90 360.2 214.7)">VREGEN</text>
<text x="362.7" y="215.4" transform="rotate(-90 362.7 215.4)">PS7/~SS0</text>
<text x="365.2" y="215.7" transform="rotate(-90 365.2 215.7)">PS6/SCK0</text>
<text x="372.9" y="215.7" transform="rotate(-90 372.9 215.7)">PS3/TXD1</text>
<text x="375.4" y="215.9" transform="rotate(-90 375.4 215.9)">PS2/RXD1</text>
<text x="377.9" y="215.7" transform="rotate(-90 377.9 215.7)">PS1/TXD0</text>
<text x="380.4" y="215.9" transform="rotate(-90 380.4 215.9)">PS0/RXD0</text>
<text x="388.1" y="211.3" transform="rotate(-90 388.1 211.3)">VSSA</text>
<text x="435.7" y="211.5">PK1</text>
<text x="462.5" y="211.7">6</text>
<text x="467.4" y="212.8">E</text>
<text x="467.4" y="210.3">RW</text>
<text x="536.9" y="210.8" transform="rotate(-90 536.9 210.8)">1</text>
<text x="539.4" y="210.8" transform="rotate(-90 539.4 210.8)">2</text>
<text x="541.9" y="210.7" transform="rotate(-90 541.9 210.7)">3</text>
<text x="547" y="210.8" transform="rotate(-90 547 210.8)">4</text>
<text x="549.6" y="210.7" transform="rotate(-90 549.6 210.7)">5</text>
<text x="552.1" y="210.8" transform="rotate(-90 552.1 210.8)">6</text>
<text x="557.2" y="210.8" transform="rotate(-90 557.2 210.8)">7</text>
<text x="559.7" y="210.8" transform="rotate(-90 559.7 210.8)">8</text>
<text x="562.3" y="210.7" transform="rotate(-90 562.3 210.7)">9</text>
<text x="564.8" y="211.9" transform="rotate(-90 564.8 211.9)">10</text>
<text x="567.3" y="211.7" transform="rotate(-90 567.3 211.7)">11</text>
<text x="569.9" y="211.9" transform="rotate(-90 569.9 211.9)">12</text>
<text x="572.4" y="211.9" transform="rotate(-90 572.4 211.9)">13</text>
<text x="575" y="211.9" transform="rotate(-90 575 211.9)">14</text>
<text x="156.3" y="216.6">PP3</text>
<text x="156.3" y="221.7">PP0</text>
<text x="184.2" y="219.2">DIG0</text>
<text x="211" y="216.8">4</text>
<text x="211" y="219.4">5</text>
<text x="211" y="221.9">6</text>
<text x="216" y="217.9">1A2</text>
<text x="216" y="220.5">1Y2</text>
<text x="227.5" y="220.5">2A1</text>
<text x="227.5" y="217.9">2Y2</text>
<text x="235" y="216.8">13</text>
<text x="235" y="219.4">12</text>
<text x="235" y="221.9">11</text>
<text x="273.1" y="216.6">LED_EN</text>
<text x="367.8" y="216.7" transform="rotate(-90 367.8 216.7)">PS5/MOSI0</text>
<text x="370.3" y="216.7" transform="rotate(-90 370.3 216.7)">PS4/MISO0</text>
<text x="383" y="219.1" transform="rotate(-90 383 219.1)">PM6/RXCAN4</text>
<text x="385.6" y="218.9" transform="rotate(-90 385.6 218.9)">PM7/TXCAN4</text>
<text x="465.9" y="216.8">HD44780</text>
<text x="536.7" y="219.7" transform="rotate(-90 536.7 219.7)">'1'</text>
<text x="541.7" y="219.8" transform="rotate(-90 541.7 219.8)">'1'</text>
<text x="184.2" y="224.2">DIG3</text>
<text x="199.4" y="226.8">GND</text>
<text x="211" y="224.4">7</text>
<text x="211" y="227">8</text>
<text x="216" y="223">1A3</text>
<text x="216" y="225.5">1Y3</text>
<text x="227.5" y="225.5">1A4</text>
<text x="227.5" y="223">2Y1</text>
<text x="235" y="224.4">10</text>
<text x="235" y="227">9</text>
<text x="250.2" y="224.2">PP1</text>
<text x="339.8" y="224" transform="rotate(-90 339.8 224)">PM0/RXCAN0/RXB</text>
<text x="342.3" y="223.6" transform="rotate(-90 342.3 223.6)">PM1/TXCAN0/TXB</text>
<text x="214.5" y="232">SN74AHC367N</text>
<text x="216" y="228.1">GND</text>
<text x="227.5" y="228.1">1Y4</text>
<text x="322.1" y="230.1" transform="rotate(-90 322.1 230.1)">PP4/KWP4/PWM4/MISO2</text>
<text x="324.6" y="230.1" transform="rotate(-90 324.6 230.1)">PP5/KPW5/PWM5/MOSI2</text>
<text x="327.1" y="228.8" transform="rotate(-90 327.1 228.8)">PP6/KWP6/PWM6/~SS2</text>
<text x="329.7" y="229.1" transform="rotate(-90 329.7 229.1)">PP7/KWP7/PWM7/SCK2</text>
<text x="347.5" y="233.6" transform="rotate(-90 347.5 233.6)">PM3/TXCAN1/TXCAN0/~SS0</text>
<text x="352.5" y="233.9" transform="rotate(-90 352.5 233.9)">PM5/TXCAN0/TXCAN4/SCK0</text>
<text x="355.1" y="229.7" transform="rotate(-90 355.1 229.7)">PJ6/KWJ6/RXCAN4/SDA</text>
<text x="357.6" y="229.3" transform="rotate(-90 357.6 229.3)">PJ7/KWJ7/TXCAN4/SCL</text>
<text x="539.2" y="232.4" transform="rotate(-90 539.2 232.4)">GND</text>
<text x="249.6" y="235" transform="rotate(-90 249.6 235)">DIG2</text>
<text x="288.3" y="239.5">PP3</text>
<text x="315.1" y="239.7">1</text>
<text x="344.9" y="235.3" transform="rotate(-90 344.9 235.3)">PM2/RXCAN1/RXCAN0/MISO0</text>
<text x="350" y="235.3" transform="rotate(-90 350 235.3)">PM4/RXCAN0/RXCAN4/MOSI0</text>
<text x="395" y="239.7">84</text>
<text x="290.9" y="244.6">PP1</text>
<text x="298.5" y="242">PP2</text>
<text x="315.1" y="242.2">2</text>
<text x="315.1" y="244.8">3</text>
<text x="320.1" y="240.8">~SS1/PWM3/KWP3/PP3</text>
<text x="320.1" y="243.3">SCK1/PWM2/KWP2/PP2</text>
<text x="320.1" y="245.9">MOSI1/PWM1/KWP1/PP1</text>
<text x="370.7" y="245.9">PAD15/AN15/ETRIG1</text>
<text x="385.3" y="243.3">VDDA</text>
<text x="386.7" y="240.8">VRH</text>
<text x="395" y="244.8">82</text>
<text x="395" y="242.2">83</text>
<text x="506.8" y="242">PK0</text>
<text x="293.4" y="247.1">PP0</text>
<text x="315.1" y="247.3">4</text>
<text x="315.1" y="249.8">5</text>
<text x="320.1" y="248.4">MISO1/PWM0/KWP0/PP0</text>
<text x="320.1" y="250.9">XADDR17/PK3</text>
<text x="370.7" y="248.4">PAD07/AN07/ETRIG0</text>
<text x="378.9" y="250.9">PAD14/AN14</text>
<text x="395" y="249.8">80</text>
<text x="395" y="247.3">81</text>
<text x="504.2" y="247.1">PK7</text>
<text x="315.1" y="252.4">6</text>
<text x="315.1" y="254.9">7</text>
<text x="315.1" y="257.5">8</text>
<text x="320.1" y="253.5">XADDR16/PK2</text>
<text x="320.1" y="256">XADDR15/PK1</text>
<text x="378.9" y="256">PAD13/AN13</text>
<text x="378.9" y="253.5">PAD06/AN06</text>
<text x="395" y="257.5">77</text>
<text x="395" y="254.9">78</text>
<text x="395" y="252.4">79</text>
<text x="509.3" y="252.2">PK1</text>
<text x="314" y="262.5">10</text>
<text x="315.1" y="260">9</text>
<text x="320.1" y="258.6">XADDR14/PK0</text>
<text x="320.1" y="261.1">IOC0/PT0</text>
<text x="320.1" y="263.6">IOC1/PT1</text>
<text x="378.9" y="263.6">PAD04/AN04</text>
<text x="378.9" y="261.1">PAD12/AN12</text>
<text x="378.9" y="258.6">PAD05/AN05</text>
<text x="395" y="262.5">75</text>
<text x="395" y="260">76</text>
<text x="314" y="267.6">12</text>
<text x="314.1" y="265.1">11</text>
<text x="320.1" y="266.2">IOC2/PT2</text>
<text x="320.1" y="268.7">IOC3/PT3</text>
<text x="378.9" y="268.7">PAD03/AN03</text>
<text x="379.2" y="266.2">PAD11/AN11</text>
<text x="395" y="267.6">73</text>
<text x="395" y="265.1">74</text>
<text x="314" y="270.2">13</text>
<text x="314" y="272.7">14</text>
<text x="314" y="275.2">15</text>
<text x="320.1" y="271.3">VDD1</text>
<text x="320.1" y="273.8">VSS1</text>
<text x="378.9" y="273.8">PAD02/AN02</text>
<text x="378.9" y="271.3">PAD10/AN10</text>
<text x="395" y="275.2">70</text>
<text x="395" y="272.7">71</text>
<text x="395" y="270.2">72</text>
<text x="314" y="277.8">16</text>
<text x="314" y="280.3">17</text>
<text x="320.1" y="276.3">IOC4/PT4</text>
<text x="320.1" y="278.9">IOC5/PT5</text>
<text x="320.1" y="281.4">IOC6/PT6</text>
<text x="378.9" y="281.4">PAD08/AN08</text>
<text x="378.9" y="278.9">PAD01/AN01</text>
<text x="378.9" y="276.3">PAD09/AN09</text>
<text x="395" y="280.3">68</text>
<text x="395" y="277.8">69</text>
<text x="314" y="282.9">18</text>
<text x="314" y="285.4">19</text>
<text x="314" y="287.9">20</text>
<text x="320.1" y="284">IOC7/PT7</text>
<text x="320.1" y="286.5">XADDR19/PK5</text>
<text x="378.9" y="284">PAD00/AN00</text>
<text x="385.9" y="286.5">VSS2</text>
<text x="395" y="287.9">65</text>
<text x="395" y="285.4">66</text>
<text x="395" y="282.9">67</text>
<text x="288.3" y="290.3">PJ1</text>
<text x="314" y="290.5">21</text>
<text x="314" y="293">22</text>
<text x="320.1" y="289">XADDR18/PK4</text>
<text x="320.1" y="291.6">KWJ1/PJ1</text>
<text x="370.3" y="291.6">PA7/ADDR15/DATA15</text>
<text x="385.6" y="289">VDD2</text>
<text x="395" y="293">63</text>
<text x="395" y="290.5">64</text>
<text x="290.9" y="297.7">PB0</text>
<text x="314" y="295.6">23</text>
<text x="314" y="298.1">24</text>
<text x="320.1" y="294.1">KWJ0/PJ0</text>
<text x="320.1" y="296.7">MODC/~TAGHI/BKGD</text>
<text x="320.1" y="299.2">ADDR0/DATA0/PB0</text>
<text x="370.3" y="299.2">PA4/ADDR12/DATA12</text>
<text x="370.3" y="296.7">PA5/ADDR13/DATA13</text>
<text x="370.3" y="294.1">PA6/ADDR14/DATA14</text>
<text x="395" y="298.1">61</text>
<text x="395" y="295.6">62</text>
<text x="290.9" y="300.4">PB1</text>
<text x="293.4" y="305.5">PB3</text>
<text x="293.4" y="303">PB2</text>
<text x="314" y="300.6">25</text>
<text x="314" y="303.2">26</text>
<text x="314" y="305.7">27</text>
<text x="320.1" y="301.7">ADDR1/DATA1/PB1</text>
<text x="320.1" y="304.3">ADDR2/DATA2/PB2</text>
<text x="370.3" y="304.3">PA2/ADDR10/DATA10</text>
<text x="370.6" y="301.7">PA3/ADDR11/DATA11</text>
<text x="395" y="305.7">58</text>
<text x="395" y="303.2">59</text>
<text x="395" y="300.6">60</text>
<text x="296" y="308.1">PB4</text>
<text x="314" y="308.3">28</text>
<text x="320.1" y="306.8">ADDR3/DATA3/PB3</text>
<text x="320.1" y="309.4">ADDR4/DATA4/PB4</text>
<text x="372.6" y="309.4">PA0/ADDR8/DATA8</text>
<text x="372.6" y="306.8">PA1/ADDR9/DATA9</text>
<text x="395" y="308.3">57</text>
<text x="322.1" y="335.3" transform="rotate(-90 322.1 335.3)">ADDR5/DATA5/PB5</text>
<text x="324.6" y="335.3" transform="rotate(-90 324.6 335.3)">ADDR6/DATA6/PB6</text>
<text x="327.1" y="335.3" transform="rotate(-90 327.1 335.3)">ADDR7/DATA7/PB7</text>
<text x="329.7" y="335.3" transform="rotate(-90 329.7 335.3)">~SS2/KWH7/PH7</text>
<text x="332.2" y="335.3" transform="rotate(-90 332.2 335.3)">SCK2/KWH6/PH6</text>
<text x="334.8" y="335.3" transform="rotate(-90 334.8 335.3)">MOSI2/KWH5/PH5</text>
<text x="337.3" y="335.3" transform="rotate(-90 337.3 335.3)">MISO2/KWH4/PH4</text>
<text x="339.8" y="335.3" transform="rotate(-90 339.8 335.3)">~XCLKS/NOACC/PE7</text>
<text x="342.4" y="335.3" transform="rotate(-90 342.4 335.3)">MODB/IPIPE1/PE6</text>
<text x="344.9" y="335.3" transform="rotate(-90 344.9 335.3)">MODA/IPIPE0/PE5</text>
<text x="347.5" y="335.3" transform="rotate(-90 347.5 335.3)">ECLK/PE4</text>
<text x="350" y="335.3" transform="rotate(-90 350 335.3)">VSSR</text>
<text x="352.5" y="335.3" transform="rotate(-90 352.5 335.3)">VDDR</text>
<text x="355.1" y="335.3" transform="rotate(-90 355.1 335.3)">~RESET</text>
<text x="357.6" y="335.3" transform="rotate(-90 357.6 335.3)">VDDPLL</text>
<text x="360.2" y="335.3" transform="rotate(-90 360.2 335.3)">XFC</text>
<text x="362.7" y="335.3" transform="rotate(-90 362.7 335.3)">VSSPLL</text>
<text x="365.2" y="335.3" transform="rotate(-90 365.2 335.3)">EXTAL</text>
<text x="367.7" y="335.3" transform="rotate(-90 367.7 335.3)">XTAL</text>
<text x="370.3" y="335.3" transform="rotate(-90 370.3 335.3)">TEST</text>
<text x="372.9" y="335.3" transform="rotate(-90 372.9 335.3)">~SS1/KWH3/PH3</text>
<text x="375.4" y="335.3" transform="rotate(-90 375.4 335.3)">SCK1/KWH2/PH2</text>
<text x="377.9" y="335.3" transform="rotate(-90 377.9 335.3)">MOSI1/KWH1/PH1</text>
<text x="380.5" y="335.3" transform="rotate(-90 380.5 335.3)">MISO1/KWH0/PH0</text>
<text x="383" y="335.3" transform="rotate(-90 383 335.3)">~LSTRB/~TAGLO/PE3</text>
<text x="385.6" y="335.3" transform="rotate(-90 385.6 335.3)">R/~W/PE2</text>
<text x="388.1" y="335.3" transform="rotate(-90 388.1 335.3)">~IRQ/PE1</text>
<text x="390.6" y="335.3" transform="rotate(-90 390.6 335.3)">~XIRQ/PE0</text>
<text x="321" y="341.4" transform="rotate(-90 321 341.4)">29</text>
<text x="323.5" y="341.4" transform="rotate(-90 323.5 341.4)">30</text>
<text x="326" y="341.4" transform="rotate(-90 326 341.4)">31</text>
<text x="328.6" y="341.4" transform="rotate(-90 328.6 341.4)">32</text>
<text x="331.1" y="341.4" transform="rotate(-90 331.1 341.4)">33</text>
<text x="333.7" y="341.4" transform="rotate(-90 333.7 341.4)">34</text>
<text x="336.2" y="341.4" transform="rotate(-90 336.2 341.4)">35</text>
<text x="338.7" y="341.4" transform="rotate(-90 338.7 341.4)">36</text>
<text x="341.3" y="341.4" transform="rotate(-90 341.3 341.4)">37</text>
<text x="343.8" y="341.4" transform="rotate(-90 343.8 341.4)">38</text>
<text x="346.4" y="341.4" transform="rotate(-90 346.4 341.4)">39</text>
<text x="348.9" y="341.4" transform="rotate(-90 348.9 341.4)">40</text>
<text x="351.4" y="341.4" transform="rotate(-90 351.4 341.4)">41</text>
<text x="354" y="341.4" transform="rotate(-90 354 341.4)">42</text>
<text x="356.5" y="341.4" transform="rotate(-90 356.5 341.4)">43</text>
<text x="359.1" y="341.4" transform="rotate(-90 359.1 341.4)">44</text>
<text x="361.6" y="341.4" transform="rotate(-90 361.6 341.4)">45</text>
<text x="364.1" y="341.4" transform="rotate(-90 364.1 341.4)">46</text>
<text x="366.7" y="341.4" transform="rotate(-90 366.7 341.4)">47</text>
<text x="369.2" y="341.4" transform="rotate(-90 369.2 341.4)">48</text>
<text x="371.8" y="341.4" transform="rotate(-90 371.8 341.4)">49</text>
<text x="374.3" y="341.4" transform="rotate(-90 374.3 341.4)">50</text>
<text x="376.8" y="341.4" transform="rotate(-90 376.8 341.4)">51</text>
<text x="379.4" y="341.4" transform="rotate(-90 379.4 341.4)">52</text>
<text x="381.9" y="341.4" transform="rotate(-90 381.9 341.4)">53</text>
<text x="384.5" y="341.4" transform="rotate(-90 384.5 341.4)">54</text>
<text x="387" y="341.4" transform="rotate(-90 387 341.4)">55</text>
<text x="389.5" y="341.4" transform="rotate(-90 389.5 341.4)">56</text>
<text x="392.7" y="341.2">MC9S12DT256MPVE</text>
<text x="323.3" y="346.7" transform="rotate(-90 323.3 346.7)">PB6</text>
<text x="320.8" y="349.3" transform="rotate(-90 320.8 349.3)">PB5</text>
<text x="325.8" y="349.3" transform="rotate(-90 325.8 349.3)">PB7</text>
<text x="328.4" y="364.5" transform="rotate(-90 328.4 364.5)">PH7</text>
<text x="330.9" y="364.5" transform="rotate(-90 330.9 364.5)">PH6</text>
<text x="333.5" y="364.5" transform="rotate(-90 333.5 364.5)">PH5</text>
<text x="336" y="364.5" transform="rotate(-90 336 364.5)">PH4</text>
<text x="371.6" y="364.5" transform="rotate(-90 371.6 364.5)">PH3</text>
<text x="374.1" y="364.5" transform="rotate(-90 374.1 364.5)">PH2</text>
<text x="376.6" y="364.5" transform="rotate(-90 376.6 364.5)">PH1</text>
<text x="379.2" y="364.5" transform="rotate(-90 379.2 364.5)">PH0</text>
<text x="290.7" y="385.4">2.7kOhm</text>
<text x="240.1" y="419.8">PH7</text>
<text x="240.1" y="422.4">PH6</text>
<text x="242.6" y="424.9">PH5</text>
<text x="250.5" y="420">16</text>
<text x="250.5" y="422.6">15</text>
<text x="250.5" y="425.1">14</text>
<text x="268" y="420">1</text>
<text x="268" y="422.6">2</text>
<text x="268" y="425.1">3</text>
<text x="240.1" y="427.4">PH4</text>
<text x="240.1" y="430">PH3</text>
<text x="250.5" y="427.6">13</text>
<text x="250.5" y="430.2">12</text>
<text x="268" y="427.6">4</text>
<text x="268" y="430.2">5</text>
<text x="242.6" y="437.6">PH0</text>
<text x="242.6" y="435.1">PH1</text>
<text x="242.6" y="432.5">PH2</text>
<text x="250.5" y="435.3">10</text>
<text x="250.6" y="432.7">11</text>
<text x="251.6" y="437.8">9</text>
<text x="268" y="432.7">6</text>
<text x="268" y="435.3">7</text>
<text x="268" y="437.8">8</text>
<text x="255.1" y="442.8">DIPSW_8</text>
</g>
<g font-size="1.7">
<text x="256.4" y="419.2">OFF</text>
<text x="261.9" y="419.2">ON</text>
</g>
</svg>
